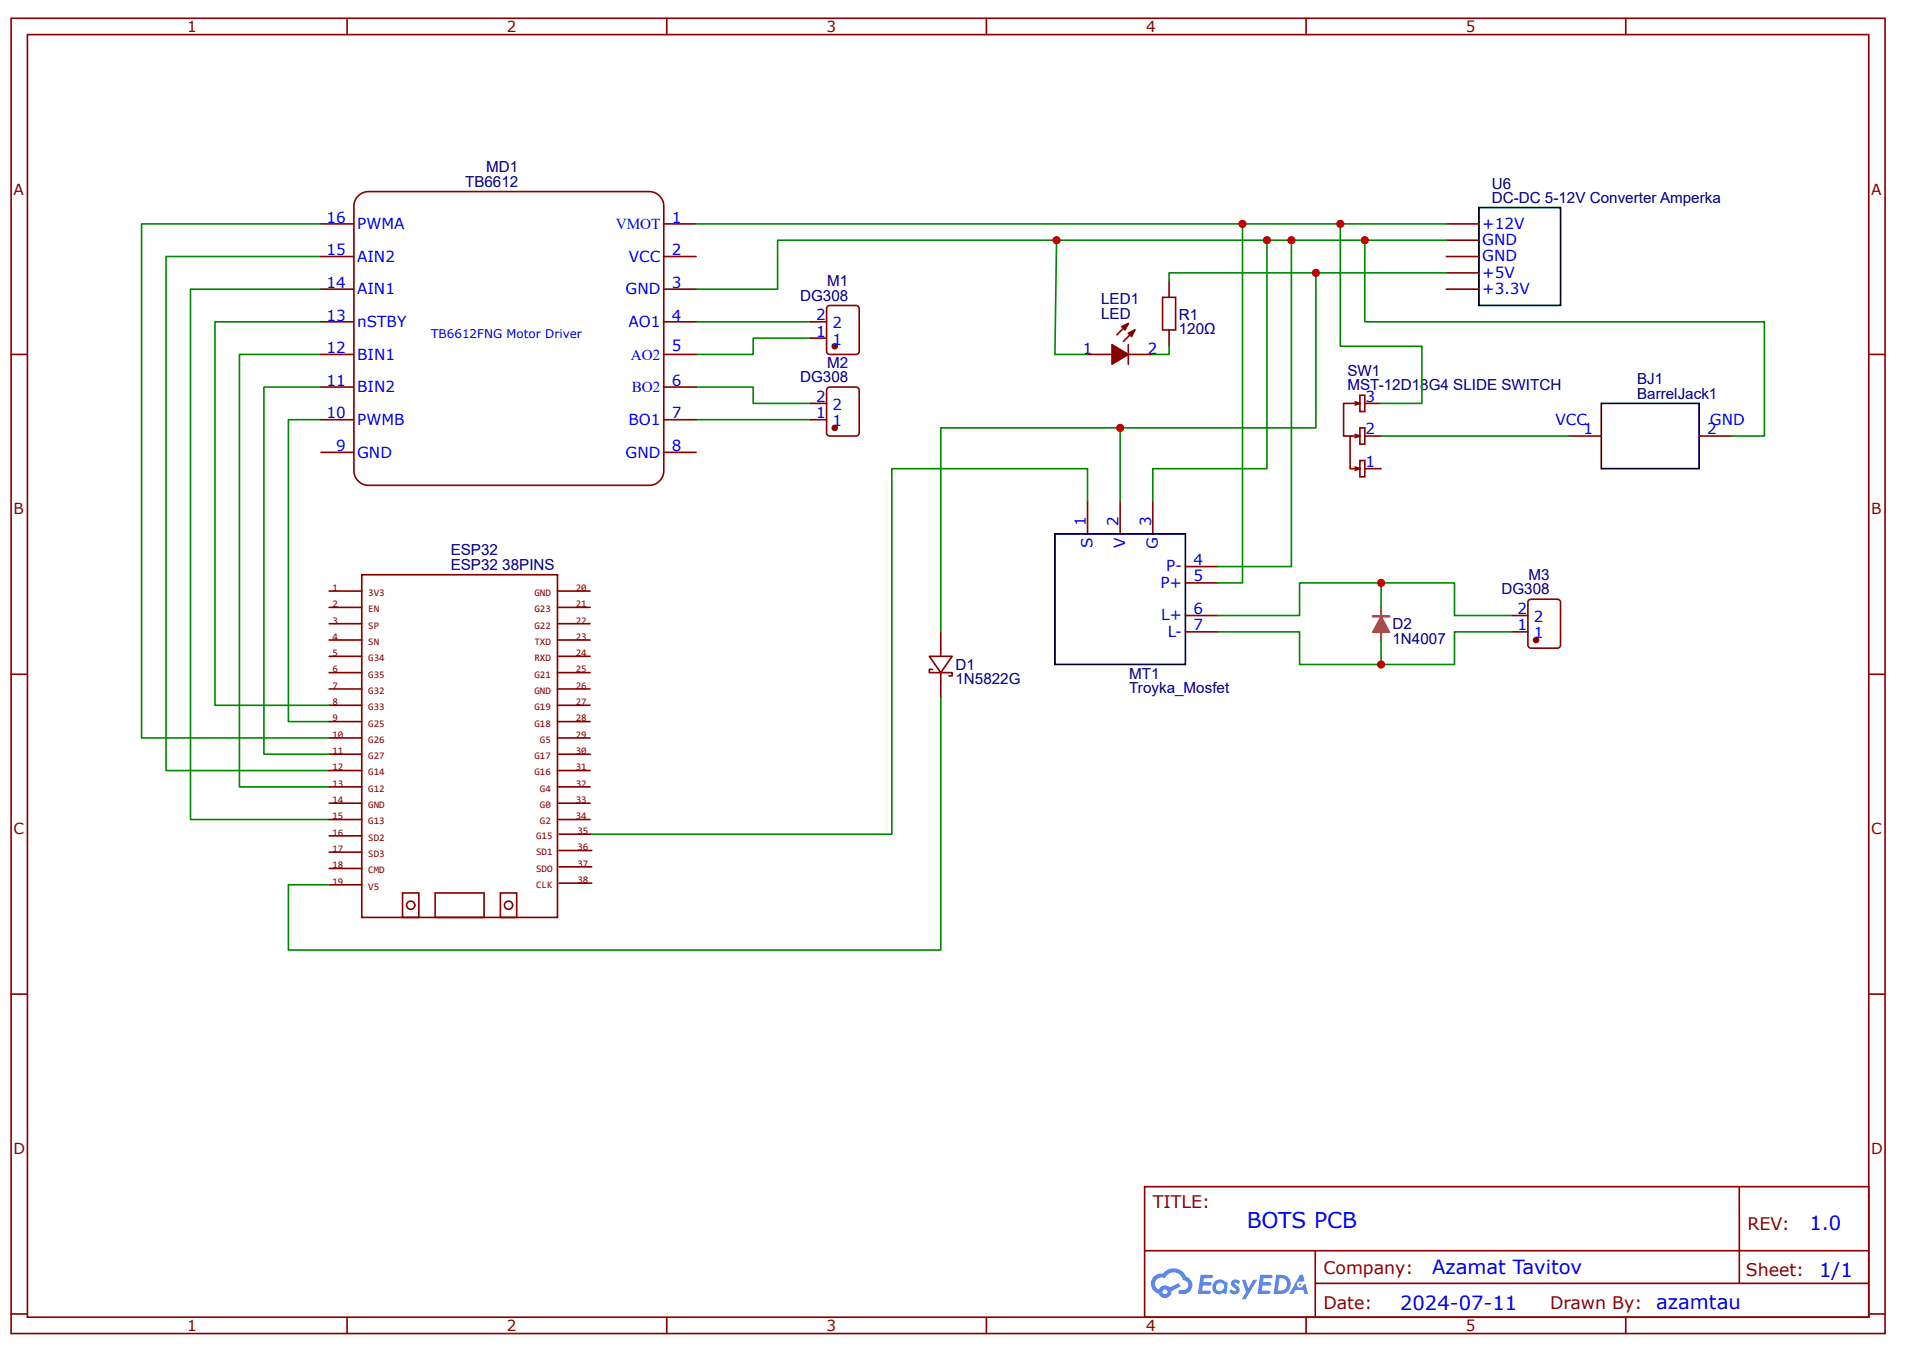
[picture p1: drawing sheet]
<svg xmlns="http://www.w3.org/2000/svg" width="297mm" height="210mm" viewBox="0 0 297 210" stroke-linecap="round" stroke-linejoin="round" font-family="sans-serif">
<g fill="none" stroke="#800" stroke-width=".25">
<path d="M1.7 2.8h290.7v203.9h-290.7zM4.3 5.4h285.5v198.8h-285.5zM53.8 2.8v2.6M103.4 2.8v2.6M153 2.8v2.6M202.6 2.8v2.6M252.1 2.8v2.6M1.7 54.9h2.6M289.8 54.9h2.6M1.7 104.5h2.6M289.8 104.5h2.6M1.7 154.1h2.6"/>
<path d="M289.8 154.1h2.6M177.5 184h112.3v20.2h-112.3zM177.6 193.9h112.1M204 198.9h85.7M204 193.9v10.1M269.8 184v14.9M1.7 203.7h2.6M53.8 204.2v2.5M103.4 204.2v2.5M153 204.2v2.5M202.6 204.2v2.5M252.1 204.2v2.5"/>
<path d="M289.8 203.7h2.6"/>
</g>
<g fill="#58f">
<path d="M191.1 198.5l.5-.2 .4 .1 .3 .3-.2 .4a.33 .33 0 0 0-.3-.3 .33 .33 0 0 0-.3 .1v.1a1.01 1.01 0 0 1 .7 1.3 .96 .96 0 0 1-1.6-.1l.4-.4 .5 .3 .2-.1v-.2a1.02 1.02 0 0 1-.7-1.2z"/>
<path d="M192.6 198.4h.6l.4 1.3 .8-1.3h.6l-1.8 3h-.6l.7-1.1z"/>
<path d="M186.2 197.6h.8a1.1 1.1 0 0 1 1.1 .1 .26 .26 0 0 1-.2 .4h-1.2l-.1 .7h1.1l.2 .2a.33 .33 0 0 1-.4 .3h-.9l-.2 .8h.9a.3 .3 0 0 1 .4 0 .3 .3 0 0 1 0 .4l-.2 .1h-1.7z"/>
<path d="M195.5 197.6h.8a1.11 1.11 0 0 1 1 .1 .26 .26 0 0 1-.2 .4h-1.1l-.1 .7h1.1l.2 .2a.33 .33 0 0 1-.5 .3h-.9l-.1 .8h.9a.3 .3 0 0 1 .3 0 .3 .3 0 0 1 .1 .4l-.2 .1h-1.8z"/>
<path d="M201.6 197.6h.5l.2 .9-.4 .2a.49 .49 0 0 0-.7 .2 .49 .49 0 0 0 .3 .7 .49 .49 0 0 0 .6-.4l.4-.2 .4 1.6h-.6l-.2-.7h-1.2l-.3 .7h-.6z"/>
<path d="M197.9 197.6l-.4 3a3.1 3.1 0 0 0 2.1-.3 1.5 1.5 0 0 0 .5-1.8 1.5 1.5 0 0 0-1.7-.9zM198.4 198.1a.99 .99 0 0 1 1.2 1.1 .99 .99 0 0 1-1.2 .9h-.2z"/>
<path d="M188.5 198.6a1.06 1.06 0 0 0-.3 1.5 1.06 1.06 0 0 0 1.5 .2l.5 .3 .2-1.7-.1-.1-.3-.1a1.01 1.01 0 0 0-1.5-.1zM188.8 199a.65 .65 0 0 1 1 .2 .65 .65 0 0 1-.5 .9 .63 .63 0 0 1-.7-.3 .63 .63 0 0 1 .2-.8z"/>
<path d="M179 197.9a1.58 1.58 0 0 0 .7 2.6 1.01 1.01 0 0 0 1.2 .7 1.01 1.01 0 0 0 .8-1.1l1.4-.7-.3-.5-1.4 .7a1.02 1.02 0 0 0-1.7 .3 .99 .99 0 0 1-.4-1.4 .99 .99 0 0 1 1.4-.3 1.48 1.48 0 0 1 1.5-1 1.48 1.48 0 0 1 1.3 1.2 .77 .77 0 0 1 .8 .8 .77 .77 0 0 1-.7 .8h-.5a.31 .31 0 0 0-.3 .2 .31 .31 0 0 0 .2 .4 1.42 1.42 0 0 0 1.8-.9 1.42 1.42 0 0 0-.9-1.8 2.08 2.08 0 0 0-3.5-.5h-.3a1.66 1.66 0 0 0-1.1 .5zM180.3 200.2a.4 .4 0 0 1 .8 0 .4 .4 0 0 1-.8 0z"/>
<circle cx="201.6" cy="199.1" r=".19"/>
</g>
<path d="M49.8 34.7h-27.8v79.7h29M49.8 39.8h-24v79.6h25.2M49.8 49.9h-16.5v59.4h17.7M49.8 44.8h-20.3v82.2h21.5M49.8 54.9h-12.7v67.1h13.9M108 49.9h17.7M125.7 52.4h-8.9v2.5h-8.8M49.8 65.1h-5.1v46.8h6.3M49.8 60h-8.9v56.9h10.1M108 60h8.8v2.5h8.9M108 65.1h17.7" fill="none" stroke="#080" stroke-width=".25"/>
<path d="M128.3 60.2l.4-.2h4.1a.51 .51 0 0 1 .5 .5v6.6a.51 .51 0 0 1-.5 .5h-4.1a.51 .51 0 0 1-.5-.5v-6.6z" fill="none" stroke="#800" stroke-width=".25"/>
<circle cx="129.5" cy="66.3" r=".38" fill="#800"/>
<g fill="none" stroke="#800" stroke-width=".25">
<path d="M128.3 47.5l.4-.1h4.1a.51 .51 0 0 1 .5 .5v6.5a.51 .51 0 0 1-.5 .5h-4.1a.51 .51 0 0 1-.5-.5v-6.5zM125.7 65.1h2.5M125.7 62.5h2.5"/>
<circle cx="129.5" cy="66.3" r=".38"/>
</g>
<circle cx="129.5" cy="53.7" r=".38" fill="#800"/>
<g fill="none" stroke="#800" stroke-width=".25">
<path d="M125.7 52.4h2.5M125.7 49.9h2.5"/>
<circle cx="129.5" cy="53.7" r=".38"/>
</g>
<path d="M55.6 30.4l.7-.5 .9-.2h43.5a2.28 2.28 0 0 1 2.3 2.3v41a2.28 2.28 0 0 1-2.3 2.2h-43.5a2.28 2.28 0 0 1-2.3-2.2v-41l.2-.9z" fill="#fff"/>
<g fill="none" stroke="#800" stroke-width=".25">
<path d="M49.8 34.7h5M49.8 39.8h5M55.6 30.4l.7-.5 .9-.2h43.5a2.28 2.28 0 0 1 2.3 2.3v41a2.28 2.28 0 0 1-2.3 2.2h-43.5a2.28 2.28 0 0 1-2.3-2.2v-41l.2-.9zM102.9 34.7h5.1M102.9 39.8h5.1M224.3 34.7h5.1M224.3 39.8h5.1M224.3 37.2h5.1M49.8 44.8h5M49.8 49.9h5M49.8 54.9h5M102.9 44.8h5.1"/>
<path d="M102.9 49.9h5.1M102.9 54.9h5.1M168.7 54.9h3.8M224.3 44.8h5.1M224.3 42.3h5.1M49.8 60h5M49.8 65.1h5M49.8 70.1h5M102.9 60h5.1M102.9 65.1h5.1M102.9 70.1h5.1M168.7 77.7v5.1"/>
<path d="M173.7 77.7v5.1M178.8 77.7v5.1M210.2 62.3l.7 .2M210.2 67.3l.7 .3M210.2 72.4l.7 .3M210.9 71.4h.8v2.5h-.8zM210.9 66.3h.8v2.6h-.8zM210.9 61.3h.8v2.5h-.8zM210.9 62.5h-2.5v5.1h1.3M210.9 67.6h-1.5v5.1h1.5M210.9 62.5l-.7 .3M210.9 67.6l-.7 .2"/>
<path d="M210.9 72.7l-.7 .2M211.7 72.7h2.5M211.7 67.6h2.5M211.7 62.5h2.5M243.3 67.6h5.1M263.5 67.6h5.1M145.9 97.9v3.8M183.9 87.8h5M183.9 90.4h5M183.9 95.4h5M183.9 97.9h5M144.1 101.7h3.6l-1.8 2.6z"/>
<path d="M144.6 103.8h-.5v.5h3.6v.5h-.5M145.9 104.3v3.8"/>
</g>
<g fill="none" stroke="#840000" stroke-width=".25">
<path d="M51 91.6h5.1M51 94.2h5.1M51 96.7h5.1M51 99.2h5.1M56.1 89.1h30.4v53.1h-30.4zM86.5 91.6h5M86.5 94.2h5M86.5 96.7h5M86.5 99.2h5M51 114.4h5.1M51 116.9h5.1M51 119.4h5.1"/>
<path d="M51 101.7h5.1M51 104.3h5.1M51 106.8h5.1M51 109.3h5.1M51 111.9h5.1M86.5 114.4h5M86.5 116.9h5M86.5 119.4h5M86.5 101.7h5M86.5 104.3h5M86.5 106.8h5M86.5 109.3h5"/>
<path d="M86.5 111.9h5M51 122h5.1M51 124.5h5.1M51 127h5.1M51 137.2h5.1M51 134.6h5.1M51 132.1h5.1M51 129.6h5.1M62.4 138.4h2.6v3.8h-2.6zM67.5 138.4h7.6v3.8h-7.6zM77.6 138.4h2.5v3.8h-2.5zM86.5 122h5"/>
<path d="M86.5 124.5h5M86.5 127h5M86.7 136.9h5.1M86.7 134.4h5.1M86.7 131.8h5.1M86.7 129.3h5.1"/>
<circle cx="63.7" cy="140.3" r=".63"/>
<circle cx="78.9" cy="140.3" r=".63"/>
</g>
<path d="M229.4 32.2h12.6v15.2h-12.6zM248.4 62.5h15.1v10.2h-15.1zM163.6 82.8h20.3v20.2h-20.3z" fill="none" stroke="#000" stroke-width=".25"/>
<path d="M172.5 53.4l2.5 1.5-2.5 1.6z" fill="#800"/>
<path d="M172.5 53.4l2.5 1.5-2.5 1.6zM175 50.1l-1.8 1.8M176 51.1l-1.8 1.8" fill="none" stroke="#800" stroke-width=".25"/>
<path d="M175 51.7l1-.6-.5 1.1z" fill="#800"/>
<path d="M175 51.7l1-.6-.5 1.1z" fill="none" stroke="#800" stroke-width=".25"/>
<path d="M174 50.6l1-.5-.5 1z" fill="#800"/>
<path d="M174 50.6l1-.5-.5 1zM175 53.4v3.1M175 54.9h3.8M181.3 43.6v2.5M181.3 51.1v2.6M237.1 93l.4-.1h4a.51 .51 0 0 1 .5 .5v6.6a.51 .51 0 0 1-.5 .5h-4a.51 .51 0 0 1-.5-.5v-6.6z" fill="none" stroke="#800" stroke-width=".25"/>
<path d="M212.9 95.5h2.6" fill="none" stroke="#a54b4b" stroke-width=".4"/>
<path d="M212.9 98h.1M214.2 94.2v2.4M214.2 96.7v2.5M215.4 98h.1" fill="none" stroke="#a54b4b" stroke-width=".25"/>
<path d="M212.9 98l1.3-2.4 1.3 2.4M213 98h2.4M214.2 94.2v5.1M214.6 97.5l-.2-.5-.4 .4h.5l-.1-.7-.7 .9 1.1 .1-.4-1.4-1 1.5h1.8l-.9-1.9-1 2" fill="none" stroke="#a54b4b" stroke-width=".3"/>
<path d="M180.3 46.1h2v5h-2z" fill="none" stroke="#a00000" stroke-width=".25"/>
<path d="M108 34.7h116.3M163.9 37.2l-.3 17.7h5.1M192.7 34.7v55.7h-3.8M196.5 37.2v35.5h-17.7v5M200.3 37.2v50.6h-11.4M224.3 37.2h-103.7v7.6h-12.6M181.3 53.7v1.2h-2.5M204.1 42.3v24h-30.4v11.4M224.3 42.3h-43v1.3M168.7 77.7v-5h-30.4v56.6h-46.5M173.7 66.3h-27.8v31.6M145.9 108.1v39.2h-101.2v-10.1h6.3" fill="none" stroke="#080" stroke-width=".25"/>
<circle cx="238.2" cy="99.2" r=".38" fill="#800"/>
<g fill="none" stroke="#800" stroke-width=".25">
<path d="M234.4 97.9h2.6M234.4 95.4h2.6"/>
<circle cx="238.2" cy="99.2" r=".38"/>
</g>
<path d="M207.9 34.7v19h12.6v8.8h-6.3M211.7 37.2v12.7h62v17.7h-5.1M214.2 67.6h29.1M188.9 97.9h12.7v5.1h12.6v-3.8M214.2 94.2v-3.8h-12.6v5h-12.7M214.2 90.4h11.4v5h8.8M234.4 97.9h-8.8v5.1h-11.4" fill="none" stroke="#080" stroke-width=".25"/>
<g fill="#c00">
<circle cx="204.1" cy="42.3" r=".63"/>
<circle cx="163.9" cy="37.2" r=".63"/>
<circle cx="173.7" cy="66.3" r=".63"/>
<circle cx="196.5" cy="37.2" r=".63"/>
<circle cx="200.3" cy="37.2" r=".63"/>
<circle cx="192.7" cy="34.7" r=".63"/>
<circle cx="214.2" cy="90.4" r=".63"/>
<circle cx="214.2" cy="103" r=".63"/>
<circle cx="207.9" cy="34.7" r=".63"/>
<circle cx="211.7" cy="37.2" r=".63"/>
</g>
<text font-size="3.4" fill="#00f" x="193.4" y="190.4">BOTS PCB</text>
<g font-size="3" fill="#00f">
<text x="280.6" y="190.6">1.0</text>
<text x="222.1" y="197.5">Azamat Tavitov</text>
<text x="282.2" y="198">1/1</text>
<text x="217.1" y="203">2024-07-11</text>
<text x="256.9" y="203">azamtau</text>
</g>
<g font-size="2.7" fill="#800">
<text x="178.8" y="187.2">TITLE:</text>
<text x="271" y="190.6">REV:</text>
<text x="205.3" y="197.4">Company:</text>
<text x="270.8" y="197.9">Sheet:</text>
<text x="205.3" y="202.9">Date:</text>
<text x="240.4" y="203">Drawn By:</text>
</g>
<g font-size="2.4" fill="#800">
<text x="29" y="5">1</text>
<text x="78.6" y="5">2</text>
<text x="128.2" y="5">3</text>
<text x="177.8" y="5">4</text>
<text x="227.4" y="5">5</text>
<text x="2.1" y="30.2">A</text>
<text x="290.2" y="30.2">A</text>
<text x="2.1" y="79.7">B</text>
<text x="290.2" y="79.7">B</text>
<text x="2.1" y="129.3">C</text>
<text x="290.2" y="129.3">C</text>
<text x="2.1" y="178.9">D</text>
<text x="290.2" y="178.9">D</text>
<text x="29" y="206.3">1</text>
<text x="78.6" y="206.3">2</text>
<text x="128.2" y="206.3">3</text>
<text x="177.8" y="206.3">4</text>
<text x="227.4" y="206.3">5</text>
</g>
<g font-size="2.4" fill="#000080">
<text x="72.1" y="28.9">TB6612</text>
<text x="75.4" y="26.6">MD1</text>
<text x="231.4" y="29.2">U6</text>
<text x="231.4" y="31.4">DC-DC 5-12V Converter Amperka</text>
<text x="124.1" y="46.6">DG308</text>
<text x="128.3" y="44.4">M1</text>
<text x="170.8" y="47.1">LED1</text>
<text x="170.8" y="49.4">LED</text>
<text x="182.8" y="51.7">120Ω</text>
<text x="182.8" y="49.5">R1</text>
<text x="124.1" y="59.2">DG308</text>
<text x="128.3" y="57">M2</text>
<text x="209" y="58.3">SW1</text>
<text x="253.9" y="59.6">BJ1</text>
<text x="209" y="60.5">MST-12D18G4 SLIDE SWITCH</text>
<text x="253.9" y="61.8">BarrelJack1</text>
<text x="69.9" y="88.3">ESP32</text>
<text x="69.9" y="86.1">ESP32</text>
<text x="77.9" y="88.3">38PINS</text>
<text x="237.1" y="89.9">M3</text>
<text x="232.9" y="92.1">DG308</text>
<text x="216" y="99.8">1N4007</text>
<text x="216" y="97.5">D2</text>
<text x="148.2" y="106.1">1N5822G</text>
<text x="148.2" y="103.8">D1</text>
<text x="175.1" y="107.4">Troyka_Mosfet</text>
<text x="175.1" y="105.2">MT1</text>
</g>
<g font-size="2.4" fill="#00f">
<text x="50.6" y="34.5">16</text>
<text x="55.4" y="35.5">PWMA</text>
<text x="95.5" y="35.5">VMOT</text>
<text x="104.2" y="34.5">1</text>
<text x="229.9" y="35.5">+12V</text>
<text x="50.6" y="39.6">15</text>
<text x="55.4" y="40.6">AIN2</text>
<text x="97.5" y="40.6">VCC</text>
<text x="104.2" y="39.6">2</text>
<text x="229.9" y="38">GND</text>
<text x="229.9" y="40.5">GND</text>
<text x="50.6" y="44.6">14</text>
<text x="55.4" y="45.6">AIN1</text>
<text x="97" y="45.6">GND</text>
<text x="104.2" y="44.6">3</text>
<text x="229.9" y="45.6">+3.3V</text>
<text x="229.9" y="43.1">+5V</text>
<text x="50.6" y="49.7">13</text>
<text x="55.4" y="50.7">nSTBY</text>
<text x="97.5" y="50.7">AO1</text>
<text x="104.2" y="49.7">4</text>
<text x="126.6" y="52.2">1</text>
<text x="126.6" y="49.6">2</text>
<text x="129.1" y="53.4">1</text>
<text x="129.1" y="50.9">2</text>
<text x="50.6" y="59.8">11</text>
<text x="50.6" y="54.7">12</text>
<text x="55.4" y="55.8">BIN1</text>
<text x="97.9" y="55.8">AO2</text>
<text x="104.2" y="54.4">5</text>
<text x="104.2" y="59.8">6</text>
<text x="167.9" y="54.9">1</text>
<text x="178" y="54.9">2</text>
<text x="50.6" y="64.9">10</text>
<text x="55.4" y="65.9">PWMB</text>
<text x="55.4" y="60.8">BIN2</text>
<text x="97.5" y="65.9">BO1</text>
<text x="98" y="60.8">BO2</text>
<text x="104.2" y="64.9">7</text>
<text x="126.6" y="64.8">1</text>
<text x="126.6" y="62.3">2</text>
<text x="129.1" y="63.5">2</text>
<text x="211.8" y="62.3">3</text>
<text x="241.3" y="65.8">VCC</text>
<text x="265.2" y="65.8">GND</text>
<text x="52.1" y="69.9">9</text>
<text x="55.4" y="70.9">GND</text>
<text x="97" y="70.9">GND</text>
<text x="104.2" y="69.9">8</text>
<text x="129.1" y="66.1">1</text>
<text x="211.8" y="67.3">2</text>
<text x="245.6" y="67.3">1</text>
<text x="264.8" y="67.3">2</text>
<text x="211.8" y="72.4">1</text>
<text x="168.4" y="81.5" transform="rotate(-90 168.4 81.5)">1</text>
<text x="173.5" y="81.5" transform="rotate(-90 173.5 81.5)">2</text>
<text x="178.5" y="81.5" transform="rotate(-90 178.5 81.5)">3</text>
<text x="169.4" y="84.9" transform="rotate(-90 169.4 84.9)">S</text>
<text x="174.5" y="84.9" transform="rotate(-90 174.5 84.9)">V</text>
<text x="179.6" y="85.1" transform="rotate(-90 179.6 85.1)">G</text>
<text x="180.8" y="88.6">P-</text>
<text x="185.1" y="87.6">4</text>
<text x="180" y="91.1">P+</text>
<text x="185.1" y="90.1">5</text>
<text x="185.1" y="95.2">6</text>
<text x="235.3" y="95.2">2</text>
<text x="180.1" y="96.2">L+</text>
<text x="181.1" y="98.7">L-</text>
<text x="185.1" y="97.7">7</text>
<text x="235.3" y="97.7">1</text>
<text x="237.9" y="99">1</text>
<text x="237.9" y="96.4">2</text>
</g>
<text font-size="1.9" fill="#00f" x="66.9" y="52.4">TB6612FNG Motor Driver</text>
<g font-size="1.6" fill="#840000">
<text x="51.6" y="91.6">1</text>
<text x="51.6" y="94.1">2</text>
<text x="57.1" y="92.4">3V3</text>
<text x="57.1" y="94.9">EN</text>
<text x="82.9" y="92.4">GND</text>
<text x="82.9" y="94.9">G23</text>
<text x="89.3" y="91.6">20</text>
<text x="89.3" y="94.1">21</text>
<text x="51.6" y="96.7">3</text>
<text x="51.6" y="99.2">4</text>
<text x="51.6" y="101.7">5</text>
<text x="57.1" y="97.4">SP</text>
<text x="57.1" y="100">SN</text>
<text x="82.9" y="97.4">G22</text>
<text x="82.9" y="100">TXD</text>
<text x="89.3" y="96.7">22</text>
<text x="89.3" y="99.2">23</text>
<text x="89.3" y="101.7">24</text>
<text x="51.6" y="104.2">6</text>
<text x="51.6" y="106.8">7</text>
<text x="57.1" y="102.5">G34</text>
<text x="57.1" y="105">G35</text>
<text x="57.1" y="107.6">G32</text>
<text x="82.9" y="102.5">RXD</text>
<text x="82.9" y="105">G21</text>
<text x="82.9" y="107.6">GND</text>
<text x="89.3" y="104.2">25</text>
<text x="89.3" y="106.8">26</text>
<text x="51.6" y="109.3">8</text>
<text x="51.6" y="111.8">9</text>
<text x="57.1" y="110.1">G33</text>
<text x="57.1" y="112.6">G25</text>
<text x="82.9" y="110.1">G19</text>
<text x="82.9" y="112.6">G18</text>
<text x="89.3" y="109.3">27</text>
<text x="89.3" y="111.8">28</text>
<text x="51.6" y="114.4">10</text>
<text x="51.6" y="116.9">11</text>
<text x="51.6" y="119.4">12</text>
<text x="57.1" y="115.1">G26</text>
<text x="57.1" y="117.7">G27</text>
<text x="82.9" y="117.7">G17</text>
<text x="83.7" y="115.1">G5</text>
<text x="89.3" y="114.4">29</text>
<text x="89.3" y="116.9">30</text>
<text x="89.3" y="119.4">31</text>
<text x="51.6" y="122">13</text>
<text x="51.6" y="124.5">14</text>
<text x="57.1" y="120.2">G14</text>
<text x="57.1" y="122.7">G12</text>
<text x="57.1" y="125.3">GND</text>
<text x="82.9" y="120.2">G16</text>
<text x="83.7" y="122.7">G4</text>
<text x="83.7" y="125.3">G0</text>
<text x="89.3" y="122">32</text>
<text x="89.3" y="124.5">33</text>
<text x="51.6" y="127">15</text>
<text x="51.6" y="129.5">16</text>
<text x="57.1" y="127.8">G13</text>
<text x="57.1" y="130.3">SD2</text>
<text x="83.1" y="130.1">G15</text>
<text x="83.7" y="127.8">G2</text>
<text x="89.3" y="127">34</text>
<text x="89.6" y="131.8">36</text>
<text x="89.6" y="129.3">35</text>
<text x="51.6" y="137.1">19</text>
<text x="51.6" y="134.6">18</text>
<text x="51.6" y="132.1">17</text>
<text x="57.1" y="137.9">V5</text>
<text x="57.1" y="135.4">CMD</text>
<text x="57.1" y="132.9">SD3</text>
<text x="83.1" y="137.7">CLK</text>
<text x="83.1" y="135.1">SDO</text>
<text x="83.1" y="132.6">SD1</text>
<text x="89.6" y="136.9">38</text>
<text x="89.6" y="134.3">37</text>
</g>
</svg>
